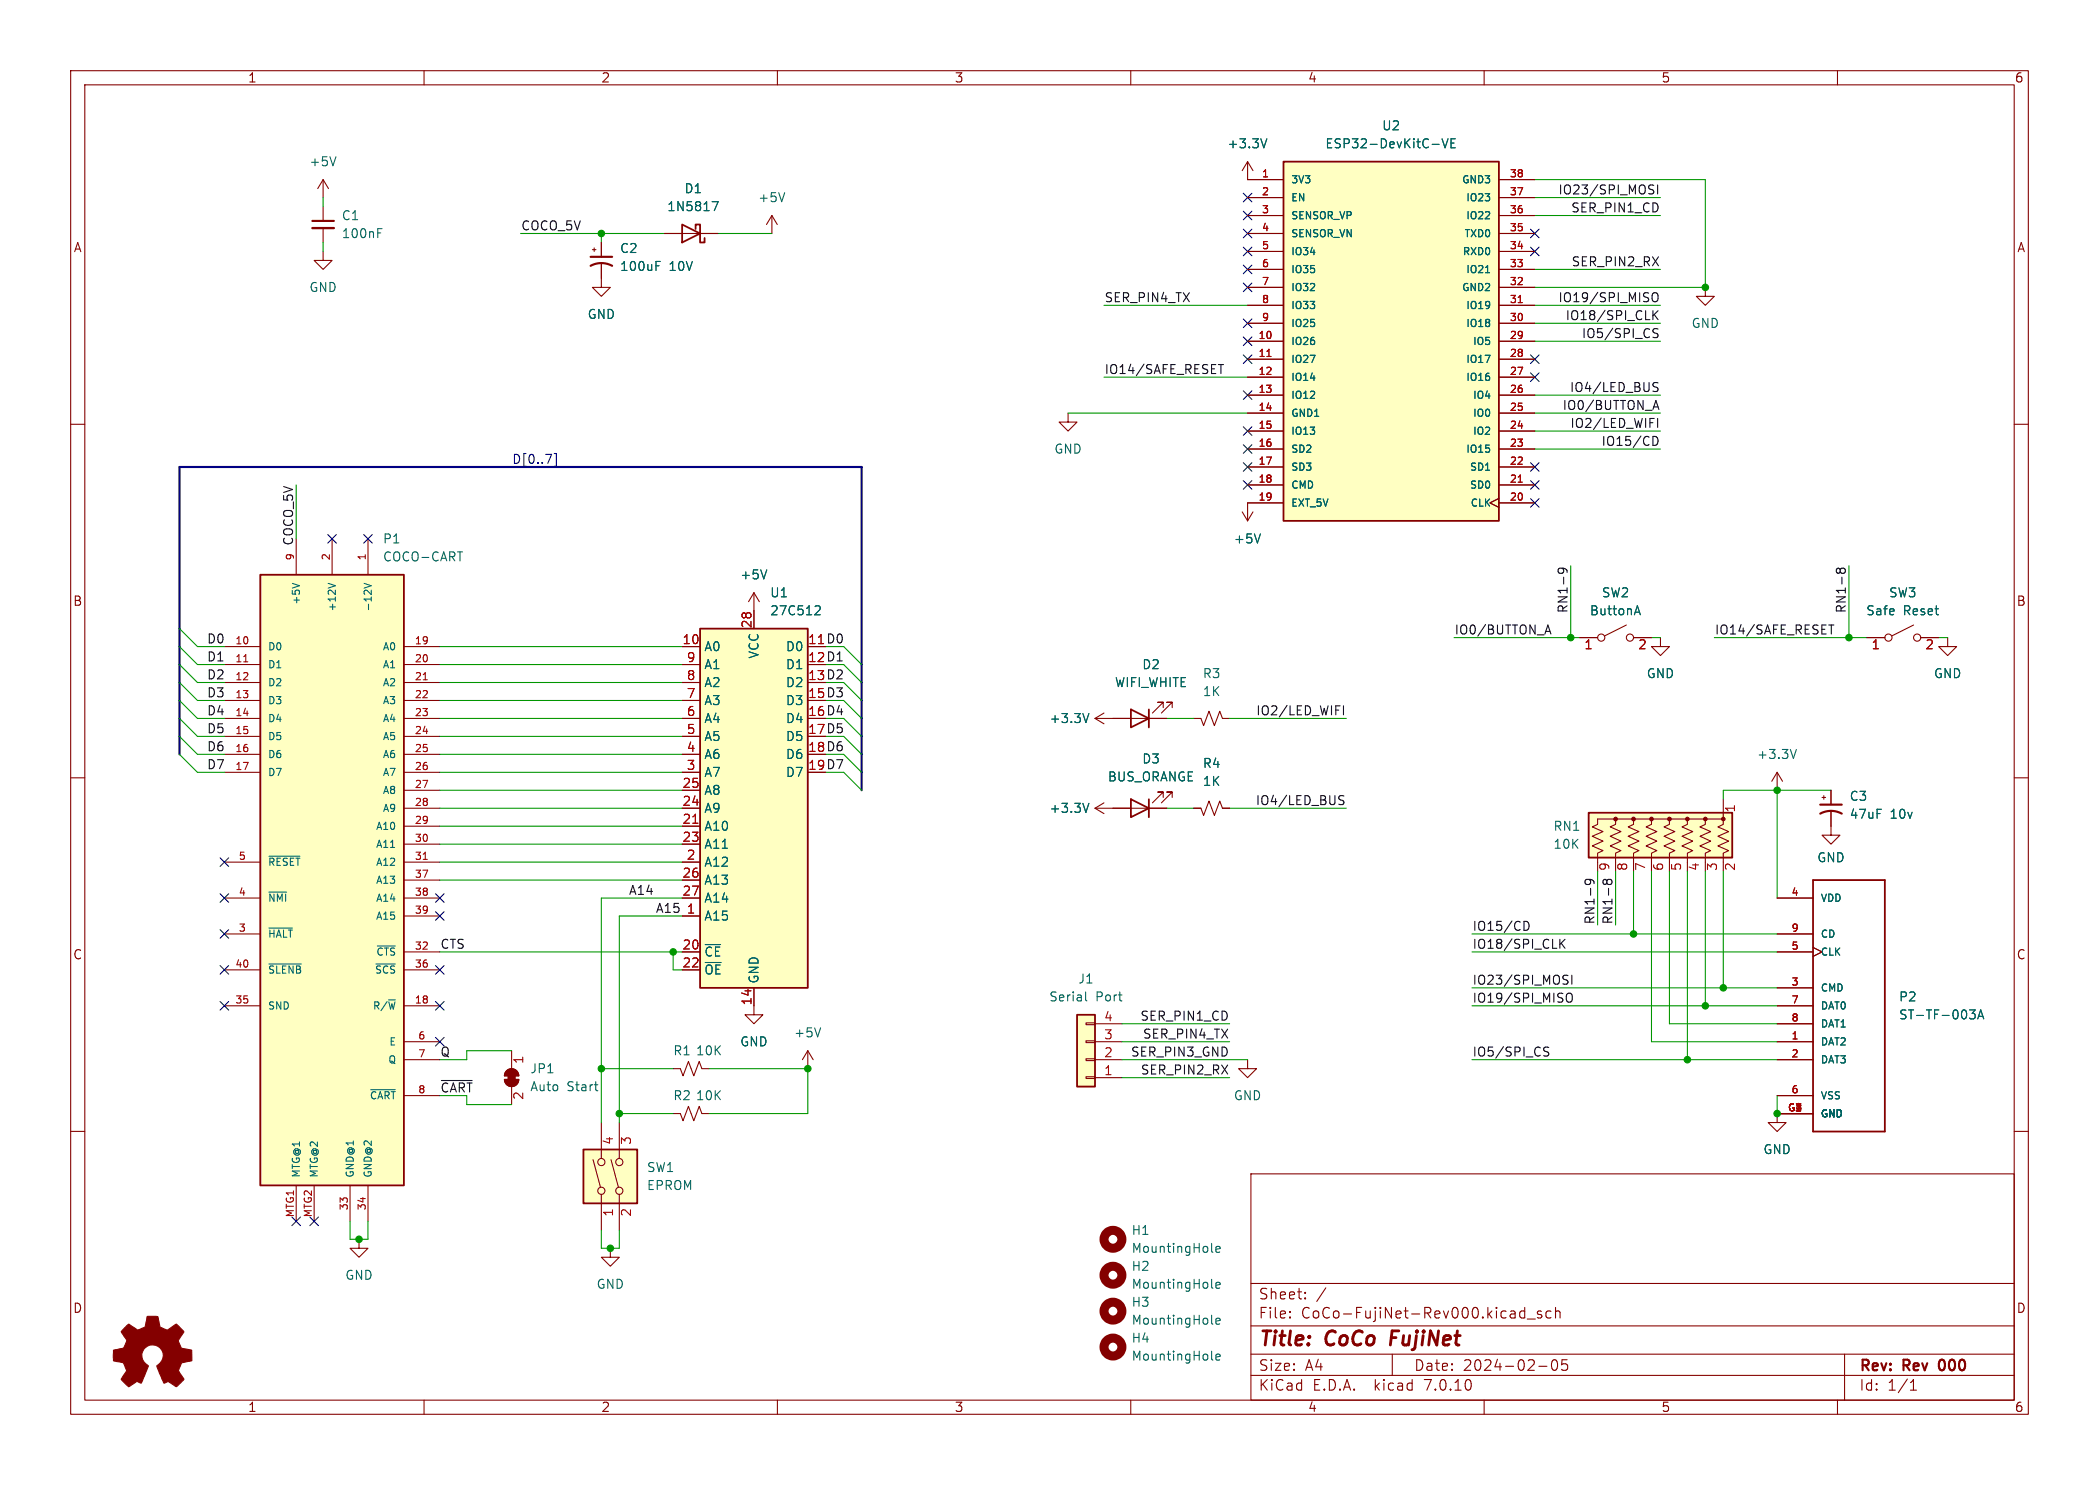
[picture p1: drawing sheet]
<svg xmlns="http://www.w3.org/2000/svg" width="297mm" height="210mm" viewBox="0 0 297 210" stroke-linecap="round" stroke-linejoin="round" font-family="sans-serif">
<g fill="none" stroke="#840000" stroke-width=".15">
<path d="M10 10h277v190h-277zM12 12h273v186h-273zM60 10v2M110 10v2M160 10v2M210 10v2M260 10v2M45.7 35.6v1.2h1.3l-1.3 1.3-1.3-1.3h1.3M45.7 25.4v2.5M45.7 29.2v2M45.7 32.3v2M45.7 25.4l-.7 1.3"/>
<path d="M45.7 25.4l.8 1.3M83.8 35.3h.5M84.1 35.1v.5M85.1 37.3v3.3h1.3l-1.3 1.3-1.3-1.3h1.3M85.1 34.3v2M94 33h7.6M109.2 30.5l-.7 1.3M109.2 30.5v2.5M109.2 30.5l.8 1.3M176.5 22.9v2.5h5.1M176.5 22.9l-.7 1.2M176.5 22.9l.8 1.2"/>
<path d="M176.5 33h5.1M176.5 27.9h5.1M176.5 30.5h5.1M176.5 38.1h5.1M176.5 35.6h5.1M212.1 33h5.1M212.1 25.4h5.1M212.1 27.9h5.1M212.1 30.5h5.1M212.1 38.1h5.1M212.1 35.6h5.1M10 60h2"/>
<path d="M151.1 58.4v1.3h1.3l-1.3 1.3-1.2-1.3h1.2M176.5 48.3h5.1M176.5 50.8h5.1M176.5 53.3h5.1M176.5 55.9h5.1M176.5 58.4h5.1M176.5 45.7h5.1M176.5 43.2h5.1M176.5 40.6h5.1M212.1 48.3h5.1M212.1 50.8h5.1M212.1 53.3h5.1"/>
<path d="M212.1 55.9h5.1M212.1 58.4h5.1M212.1 45.7h5.1M212.1 43.2h5.1M212.1 40.6h5.1M241.3 40.6v1.3h1.3l-1.3 1.3-1.3-1.3h1.3M285 60h2M41.9 76.2v5.1M47 76.2v5.1M52.1 76.2v5.1M175.8 72.4l.7 1.3M176.5 61h5.1"/>
<path d="M176.5 63.5h5.1M176.5 66h5.1M176.5 68.6h5.1M177.3 72.4l-.8 1.3M181.6 71.1h-5.1v2.6M212.1 70.5l-1.3 .6 1.3 .7M212.1 61h5.1M212.1 63.5h5.1M212.1 66h5.1M212.1 68.6h5.1M212.1 71.1h5.1M31.7 91.4h5.1"/>
<path d="M31.7 99.1h5.1M31.7 96.5h5.1M31.7 94h5.1M57.1 91.4h5.1M57.1 99.1h5.1M57.1 96.5h5.1M57.1 94h5.1M96.5 91.4h2.6M96.5 99.1h2.6M96.5 96.5h2.6M96.5 94h2.6M106.7 83.8l-.8 1.3"/>
<path d="M106.7 83.8v5.1M106.7 83.8l.7 1.3M223.5 90.2h2.6M230.1 88.4l-3 1.5M231.1 90.2h2.6M234.9 90.2v1.2h1.3l-1.3 1.3-1.2-1.3h1.2M264.2 90.2h2.5M270.8 88.4l-3.1 1.5M271.8 90.2h2.5M275.6 90.2v1.2h1.3l-1.3 1.3-1.3-1.3h1.3M10 110h2M31.7 101.6h5.1"/>
<path d="M31.7 109.2h5.1M31.7 106.7h5.1M31.7 104.1h5.1M57.1 101.6h5.1M57.1 116.8h5.1M57.1 119.4h5.1M57.1 114.3h5.1M57.1 111.8h5.1M57.1 109.2h5.1M57.1 106.7h5.1M57.1 104.1h5.1M96.5 101.6h2.6"/>
<path d="M96.5 116.8h2.6M96.5 119.4h2.6M96.5 114.3h2.6M96.5 111.8h2.6M96.5 109.2h2.6M96.5 106.7h2.6M96.5 104.1h2.6M154.9 101.6h10.2M154.9 114.3h10.2M154.9 101.6l1.3 .8M154.9 114.3l1.3 .8M156.2 100.8l-1.3 .8"/>
<path d="M156.2 113.5l-1.3 .8M164.6 112.8v-.8h-.8h.8l-1.5 1.5M164.6 100.1v-.8h-.8h.8l-1.5 1.5M165.9 112.8v-.8h-.8h.8l-1.6 1.5M165.9 100.1v-.8h-.8h.8l-1.6 1.5M168.9 101.6h1l.4 1 .8-2 .7 2 .8-2 .4 1h1M168.9 114.3h1l.4 1 .8-2 .7 2 .8-2 .4 1h1M228.6 115.8v.8l-.8 .3 1.6 .7-1.6 .7 1.6 .6-1.6 .7 1.6 .7-.8 .4v1.2M231.1 115.8v.8l-.7 .3 1.5 .7-1.5 .7 1.5 .6-1.5 .7 1.5 .7-.8 .4v1.2M233.7 115.8v.8l-.8 .3 1.5 .7-1.5 .7 1.5 .6-1.5 .7 1.5 .7-.7 .4v1.2M236.2 115.8v.8l-.7 .3 1.5 .7-1.5 .7 1.5 .6-1.5 .7 1.5 .7-.8 .4v1.2M238.8 115.8v.8l-.8 .3 1.5 .7-1.5 .7 1.5 .6-1.5 .7 1.5 .7-.7 .4v1.2"/>
<path d="M241.3 115.8v.8l-.8 .3 1.6 .7-1.6 .7 1.6 .6-1.6 .7 1.6 .7-.8 .4v1.2M243.8 113v2.6M251.5 109.2l-.8 1.3M251.5 109.2v2.6M251.5 109.2l.7 1.3M257.8 112.8h.5M258.1 112.5v.5M259.1 114.8v3.3h1.2l-1.2 1.3-1.3-1.3h1.3M259.1 111.8v2M285 110h2M31.7 121.9h5.1M31.7 137.2h5.1"/>
<path d="M31.7 127h5.1M31.7 132.1h5.1M57.1 129.5h5.1M57.1 121.9h5.1M57.1 134.6h5.1M57.1 137.2h5.1M57.1 124.5h5.1M57.1 127h5.1M96.5 129.5h2.6M96.5 121.9h2.6M96.5 134.6h2.6M96.5 137.2h2.6"/>
<path d="M96.5 124.5h2.6M96.5 127h2.6M106.7 139.7v3.8h-1.3l1.3 1.3 1.2-1.3h-1.2M243.8 121.9v-1.2l.8-.4-1.5-.7 1.5-.7-1.5-.6 1.5-.7-1.5-.7 .7-.3v-.8h-17.7v.8l-.8 .3 1.5 .7-1.5 .7 1.5 .6-1.5 .7 1.5 .7-.7 .4v2.5M251.5 134.6h5M251.5 127h5M251.5 132.1h5M251.5 139.7h5M256.5 134l1.3 .6-1.3 .7M10 160h2M31.7 142.2h5.1M57.1 149.9h5.1"/>
<path d="M57.1 147.3h5.1M57.1 142.2h5.1M57.1 154.9h5.1M71.4 152.7h2a1.02 1.02 0 0 1-1 1 1.02 1.02 0 0 1-1-1zM71.7 151.4a1.02 1.02 0 0 1 1.1-.2 1.02 1.02 0 0 1 .6 .9h-2v-.3zM72.4 148.6v2.5M72.4 153.7v2.5M85.1 158.8v5M87.6 158.8v5M95.2 151.1h1.1l.3 1 .8-2 .8 2 .7-2 .4 1h1M95.2 157.5h1.1l.3 1 .8-2 .8 2 .7-2 .4 1h1M114.3 148.6l-.8 1.3"/>
<path d="M114.3 148.6v2.5M114.3 148.6l.8 1.3M153.7 144.7h1.2v.2h-1.2zM153.7 147.2h1.2v.2h-1.2zM153.7 149.7h1.2v.3h-1.2zM153.7 152.3h1.2v.2h-1.2zM154.9 152.4h3.8M154.9 149.9h3.8M154.9 147.3h3.8M154.9 144.8h3.8M176.5 149.9v1.2h-1.2l1.2 1.3 1.3-1.3h-1.3M251.5 149.9h5"/>
<path d="M251.5 147.3h5M251.5 144.8h5M251.5 142.2h5M251.5 154.9h5M256.5 157.5h-5v1.3h1.2l-1.2 1.2-1.3-1.2h1.3M285 160h2M41.9 167.6v5.1M44.4 167.6v5.1M49.5 167.6v5.1M50.8 175.3v1.2h-1.3l1.3 1.3 1.3-1.3h-1.3M52.1 167.6v5.1M83.9 164l1.1 3.9"/>
<path d="M85.1 168.9v5.1M86.4 176.5v1.3h-1.3l1.3 1.3 1.2-1.3h-1.2M86.5 164l1 3.9M87.6 168.9v5.1M177 166h108v32h-108zM60 198v2M110 198v2M160 198v2M177 194.5h108M177 191.5h108M177 187.5h108M177 181.5h108"/>
<path d="M182.5 186.3h.1l-.1 .1M182.5 186.3v.1M182.5 185.5v.1M182.5 185.5h.1l-.1 .1M184.7 183.6v.1M184.7 183.6h-.1l.1 .1M184.7 182.8v.1M184.7 182.8h-.1l.1 .1M187.6 182.1l-1.3 2M197 191.5v3M210 198v2M215 186.1l.3 .3 .4-.1"/>
<path d="M215.7 184.9v1.5M215.7 185.5l-.4-.1-.3 .3M216.1 186.5h1.1M217.7 193.2h1.2M218.1 185.5l-.4-.1-.2 .2 .1 .2 .5 .2 .1 .1-.1 .2-.1 .1-.5-.1M219.5 185.5l-.5-.1-.3 .3v.4l.2 .2 .1 .1 .5-.1M219.7 192.4a.36 .36 0 0 1 .3-.1 .36 .36 0 0 1 .3 .3 .77 .77 0 0 1-.4 1.2 .91 .91 0 0 1-.2-1.4zM220.1 185.5a.37 .37 0 0 1 .6 .1v.8M220.1 184.9v1.5M221.7 192.3h-.7v.7l.2-.1h.5l.1 .3-.1 .5-.2 .1h-.3l-.2-.1M260 198v2M261 191.5v6.5"/>
<path d="M270.3 196.6h.9M270.3 195.5l.4-.4v1.5"/>
<circle cx="226.6" cy="90.2" r=".51"/>
<circle cx="230.6" cy="90.2" r=".51"/>
<circle cx="267.2" cy="90.2" r=".51"/>
<circle cx="271.3" cy="90.2" r=".51"/>
<circle cx="85.1" cy="164.3" r=".51"/>
<circle cx="85.1" cy="168.4" r=".51"/>
<circle cx="87.6" cy="164.3" r=".51"/>
<circle cx="87.6" cy="168.4" r=".51"/>
</g>
<path d="M44.2 31.2h3M83.6 37.6a3.2 3.2 0 0 1 3 0M83.6 36.3h3M257.6 115.1a3.2 3.2 0 0 1 3 0M257.6 113.8h3M274.4 192.6l-.1 .3 .1 .6" fill="none" stroke="#840000" stroke-width=".3"/>
<path d="M197 188.2l-.3 2" fill="none" stroke="#840000" stroke-width=".4"/>
<g fill="none" stroke="#006464" stroke-width=".15">
<path d="M179.3 19.6l-.5 1.3M204 19.6l.5 1.3 .4-1.3M205.9 19.6h-.6v1.3h.6M47.5 22.2l-.4 1.2M53.5 32.9h.4M53.5 32.3h.6M92.8 37.6h.4M92.8 37h.6M100.8 28.5h.8l-.5 1.3M111 27.2l-.4 1.3M202.7 20.4h.9M205.3 20.2h.4"/>
<path d="M210.2 38.6h.6M64.7 78h.7M178.3 75.5l-.4 1.3M41.4 82.5l1 .3M46.4 82.5l1.1 .3M51.5 82.5l1 .3-1 .4M108.5 80.6l-.4 1.3M115.5 85.7h.4l.2 .3-.1 .2-.7 .7h.8M231.4 86.6h.6M231.7 85.7l.4 1.2M55.3 119.8h.5M154.1 100.9l-.5 1.3"/>
<path d="M154.1 113.6l-.5 1.3M254.2 106l-.4 1.3M38 131.2h3.4M38 136.3h4.6M38 126.2h2.6M38 121.1h4.4M53.2 136.3h2.7M53.4 133.8h2.5M52.5 154.1h3.4M55 141.4h.9M84.1 153.4h.5M84.5 154.2h.1"/>
<path d="M116.1 145.4l-.4 1.2M153.6 140.3v1.1l.2 .1M278.7 142.8h.8l-.4 .5 .3 .1 .1 .4-.3 .3h-.3M279.8 144.1l.5-1.3 .4 1.3M280 143.7h.6M171.4 176.9l.2 .2M172 176.7l.6-.1v-.3h-.4l-.2 .1 .1 .6h.5M171.4 182l.2 .2M171.4 187.1l.2 .2M171.4 192.2l.2 .1M172 181.8l.6-.2v-.2l-.4-.1-.2 .2 .1 .6h.5M172 186.8l.6-.1v-.2l-.4-.1-.2 .2 .1 .6h.5"/>
<path d="M172 191.9l.6-.1v-.2l-.4-.1-.2 .2 .1 .6h.5"/>
</g>
<g fill="none" stroke="#840000" stroke-width="1.3">
<circle cx="157.5" cy="175.3" r="1.27"/>
<circle cx="157.5" cy="185.4" r="1.27"/>
<circle cx="157.5" cy="190.5" r="1.27"/>
<circle cx="157.5" cy="180.3" r="1.27"/>
</g>
<g fill="#ffffc2" stroke="#ffffc2" stroke-width=".14">
<path d="M99.1 88.9h15.2v50.8h-15.2z"/>
<path d="M152.4 143.5h2.5v10.2h-2.5z"/>
<path d="M82.5 162.6h7.7v7.6h-7.7z"/>
<path d="M36.8 81.3h20.3v86.3h-20.3z"/>
<path d="M224.8 114.9h20.3v6.4h-20.3z"/>
<path d="M181.6 22.9h30.5v50.8h-30.5z"/>
</g>
<g fill="none" stroke="#840000" stroke-width=".25">
<path d="M96.5 31.8l2.6 1.2-2.6 1.3zM98.4 32.4v-.6h.7v2.5h.6v-.6M181.6 22.9h30.5v50.8h-30.5zM36.8 81.3h20.3v86.3h-20.3zM99.1 88.9h15.2v50.8h-15.2zM160 113l2.6 1.3-2.6 1.3zM160 100.3l2.6 1.3-2.6 1.3zM162.6 100.3v2.6M162.6 113v2.6M224.8 114.9h20.3v6.4h-20.3zM256.5 124.5h10.2v35.5h-10.2zM152.4 143.5h2.5v10.2h-2.5z"/>
<path d="M82.5 162.6h7.7v7.6h-7.7z"/>
</g>
<path d="M179.3 50.4h.5M214.8 42.8h.6M214.8 68.2h.6M34.5 93.6h.6M59.9 96.1h.6M98 116.4h.8M59.9 121.5h.6" fill="none" stroke="#a90000" stroke-width=".15"/>
<g fill="#840000" stroke="#840000" stroke-width=".15">
<path d="M71.9 151.9h1v1h-1z"/>
<path d="M71.7 151.4a1.02 1.02 0 0 1 1.1-.2 1.02 1.02 0 0 1 .6 .9h-2v-.3z"/>
<path d="M71.4 152.7h2a1.02 1.02 0 0 1-1 1 1.02 1.02 0 0 1-1-1z"/>
<path d="M17.7 187.8l.5-.6 1.2 .9 .3-.1 .8-.3 .3-1.5h1.3h.2l.4 1.5 1 .4 1.3-.9 1 1.1-.1 .3a1.79 1.79 0 0 0-.6 1.2l.4 .9 1.4 .2 .1 1.5-1.5 .3-.5 1.2 .8 1.1-.1 .2-1 .9-1.1-.7-.6 .2-1-2.4a1.54 1.54 0 0 0 .3-2.7 1.54 1.54 0 0 0-2.4 1 1.97 1.97 0 0 0 .9 1.7l-1 2.4-.6-.2-1.2 .7-1.1-1.1 .8-1.1-.4-1.2-1.4-.3v-1.5l1.2-.2a.83 .83 0 0 0 .5-.8l.2-.3-.9-1.3z"/>
<circle cx="243.8" cy="115.8" r=".25"/>
<circle cx="241.3" cy="115.8" r=".25"/>
<circle cx="238.8" cy="115.8" r=".25"/>
<circle cx="236.2" cy="115.8" r=".25"/>
<circle cx="233.7" cy="115.8" r=".25"/>
<circle cx="231.1" cy="115.8" r=".25"/>
<circle cx="228.6" cy="115.8" r=".25"/>
</g>
<path d="M44.2 32.3h3" fill="none" stroke="#840000" stroke-width=".33"/>
<g fill="none" stroke="#0f0f0f" stroke-width=".15">
<path d="M233.5 26.8l.4 .1 .1 .3-.2 .2h-.3M233.5 26.2h.5M234.5 26.2v1.2M172.4 51.6h.7M172.8 51.6v1.2M233.9 46.8l.1 .2 .5 .2 .1 .2-.1 .2-.1 .1h-.5M233.9 43.9v1.3M233.9 54.6l.6 .2 .1 .3-.2 .3-.5-.1M233.9 41.5a.42 .42 0 0 1 .5-.1 .42 .42 0 0 1 .2 .4v.4a.42 .42 0 0 1-.4 .5 .42 .42 0 0 1-.4-.5v-.4zM234 57.5h.6M234.1 44.5l.5 .7M234.3 56.6l.4 1.3"/>
<path d="M234.5 59.2v1.2M234.6 54.2l-.5-.1-.2 .1M234.6 43.9l-.7 .8M234.6 46.5h-.5l-.2 .2M233.9 61.7a.64 .64 0 0 1 .7 .7 .64 .64 0 0 1-.7 .6M190.1 99.8v1.3M218.7 89.3h.6M219 88.4l.4 1.3M221 80.4l.3 .2-.1 .4-.2 .1h-.3l-.2-.1v-.4l.1-.2a.84 .84 0 0 1 1.1 .3v.3M258.8 88.4h.7M259.1 88.4v1.3M260.4 80.6l-.3-.2-.3 .2v.2l.3 .3 .3-.3"/>
<path d="M260.4 80.6l.2-.2h.4l.1 .2v.2l-.2 .3-.4-.1-.1-.2M260.4 80.6v.2M189.5 113l.5 .2 .2 .3-.3 .3-.5-.1M190.2 112.6l-.5-.1-.2 .1M215.6 130.3a.64 .64 0 0 1 .8 .6 .64 .64 0 0 1-.8 .7M220.7 132.8v1.3M220.9 133.4l.5 .7M221.4 138.5l.3 .1 .2 .3-.3 .3h-.3M221.4 137.9l.5 .1M221.4 132.8l-.7 .8M222.4 137.9v1.3M224.8 124.4l.3 .2v.2l-.3 .3h-.3l-.2-.1v-.4l.1-.2a.84 .84 0 0 1 1.1 .3v.3"/>
<path d="M227.4 124.6l-.3-.2-.3 .2v.2l.3 .3 .3-.3M227.4 124.6l.2-.2h.2l.3 .2v.2l-.3 .3h-.2l-.2-.3M227.4 124.6v.2M62.5 152.8h4.3M218.4 148.4l.1 .2 .5 .2 .1 .2v.2l-.2 .1h-.5M219.1 148.1h-.4l-.3 .2M221.7 140.6a.43 .43 0 0 1 .5-.1 .43 .43 0 0 1 .3 .4v.4a.42 .42 0 0 1-.5 .4 .42 .42 0 0 1-.4-.4z"/>
</g>
<g fill="none" stroke="#000084" stroke-width=".15">
<path d="M175.9 37.5l1.2 1.2M175.9 35l1.2 1.2M175.9 29.9l1.2 1.2M175.9 32.4l1.2 1.2M175.9 27.3l1.2 1.2M177.1 37.5l-1.2 1.2M177.1 35l-1.2 1.2M177.1 29.9l-1.2 1.2M177.1 32.4l-1.2 1.2M177.1 27.3l-1.2 1.2M216.6 35l1.2 1.2M216.6 32.4l1.2 1.2"/>
<path d="M217.8 35l-1.2 1.2M217.8 32.4l-1.2 1.2M175.9 45.1l1.2 1.2M175.9 40l1.2 1.2M175.9 47.7l1.2 1.2M175.9 55.3l1.2 1.2M175.9 50.2l1.2 1.2M177.1 45.1l-1.2 1.2M177.1 40l-1.2 1.2M177.1 47.7l-1.2 1.2M177.1 55.3l-1.2 1.2M177.1 50.2l-1.2 1.2"/>
<path d="M216.6 50.2l1.2 1.2M216.6 52.7l1.2 1.2M217.8 50.2l-1.2 1.2M217.8 52.7l-1.2 1.2M46.4 75.6l1.2 1.2M47.6 75.6l-1.2 1.2M51.5 75.6l1.2 1.2M52.7 75.6l-1.2 1.2M78.4 64.1h.3v1.9h-.3M175.9 60.4l1.2 1.2M175.9 62.9l1.2 1.2M175.9 68l1.2 1.2"/>
<path d="M175.9 65.4l1.2 1.2M177.1 60.4l-1.2 1.2M177.1 62.9l-1.2 1.2M177.1 68l-1.2 1.2M177.1 65.4l-1.2 1.2M216.6 65.4l1.2 1.2M216.6 68l1.2 1.2M216.6 70.5l1.2 1.2M217.8 65.4l-1.2 1.2M217.8 68l-1.2 1.2M217.8 70.5l-1.2 1.2M31.1 136.6l1.3 1.2"/>
<path d="M31.1 131.5l1.3 1.2M31.1 121.3l1.3 1.2M31.1 126.4l1.3 1.2M32.4 136.6l-1.3 1.2M32.4 131.5l-1.3 1.2M32.4 121.3l-1.3 1.2M32.4 126.4l-1.3 1.2M61.6 136.6l1.2 1.2M61.6 126.4l1.2 1.2M61.6 128.9l1.2 1.2M62.8 136.6l-1.2 1.2M62.8 126.4l-1.2 1.2"/>
<path d="M62.8 128.9l-1.2 1.2M31.1 141.6l1.3 1.2M32.4 141.6l-1.3 1.2M61.6 146.7l1.2 1.2M61.6 141.6l1.2 1.2M62.8 146.7l-1.2 1.2M62.8 141.6l-1.2 1.2M41.3 172.1l1.2 1.2M42.5 172.1l-1.2 1.2M43.8 172.1l1.3 1.2M45.1 172.1l-1.3 1.2"/>
</g>
<path d="M25.4 106.7v-40.7h96.5v45.8" fill="none" stroke="#000084" stroke-width=".3"/>
<g fill="none" stroke="#009600" stroke-width=".15">
<path d="M45.7 27.9v1.3M45.7 34.3v1.3M73.7 33h20.3M85.1 33v1.3M101.6 33h7.6M217.2 30.5h17.7M217.2 38.1h17.7M217.2 27.9h17.7M217.2 25.4h24.1v15.2h-24.1M151.1 58.4h25.4M156.2 43.2h20.3M156.2 53.3h20.3"/>
<path d="M217.2 45.7h17.7M217.2 43.2h17.7M217.2 48.3h17.7M217.2 55.9h17.7M217.2 58.4h17.7M41.9 68.6v7.6M217.2 63.5h17.7M217.2 61h17.7M25.4 99.1l2.5 2.5h3.8M25.4 94l2.5 2.5h3.8M25.4 96.5l2.5 2.6h3.8M25.4 91.4l2.5 2.6h3.8"/>
<path d="M25.4 88.9l2.5 2.5h3.8M62.2 96.5h34.3M62.2 99.1h34.3M62.2 94h34.3M62.2 91.4h34.3M116.8 94h2.6l2.5 2.5M119.4 96.5l2.5 2.6M119.4 99.1l2.5 2.5M119.4 91.4l2.5 2.6M205.7 90.2h17.8M222.2 80v10.2M233.7 90.2h1.2"/>
<path d="M242.6 90.2h21.6M261.6 80v10.2M274.3 90.2h1.3M25.4 104.1l2.5 2.6h3.8M25.4 106.7l2.5 2.5h3.8M25.4 101.6l2.5 2.5h3.8M62.2 106.7h34.3M62.2 116.8h34.3M62.2 109.2h34.3M62.2 119.4h34.3M62.2 114.3h34.3M62.2 111.8h34.3"/>
<path d="M62.2 101.6h34.3M62.2 104.1h34.3M119.4 106.7l2.5 2.5M119.4 104.1l2.5 2.6M119.4 101.6l2.5 2.5M119.4 109.2l2.5 2.6M165.1 114.3h3.8M165.1 101.6h3.8M174 114.3h16.5M174 101.6h16.5M251.5 111.8v15.2M259.1 111.8h-15.3v1.2"/>
<path d="M62.2 134.6h34.3M62.2 124.5h34.3M62.2 121.9h34.3M95.2 134.6v2.6h1.3M96.5 129.5h-8.9v29.3M96.5 127h-11.4v31.8M208.3 134.6h43.2M208.3 139.7h43.2M208.3 132.1h43.2M226.1 123.2v7.6M228.6 123.2v7.6M231.1 123.2v8.9"/>
<path d="M233.7 123.2v24.1h17.8M236.2 123.2v21.6h15.3M238.8 123.2v26.7M241.3 123.2v19M243.8 123.2v16.5M62.2 154.9h3.8v1.3h6.4M72.4 148.6h-6.4v1.3h-3.8M85.1 151.1h10.1M87.6 157.5h7.6M100.3 151.1h14v6.4h-14M158.7 144.8h15.3M158.7 147.3h15.3"/>
<path d="M158.7 149.9h17.8M158.7 152.4h15.3M208.3 142.2h43.2M208.3 149.9h43.2M251.5 154.9v2.6M49.5 172.7v2.6h2.6v-2.6M85.1 174v2.5h2.5v-2.5"/>
</g>
<g fill="#009600" stroke="#009600" stroke-width=".15">
<circle cx="86.4" cy="176.5" r=".46"/>
<circle cx="50.8" cy="175.3" r=".46"/>
<circle cx="85.1" cy="151.1" r=".46"/>
<circle cx="87.6" cy="157.5" r=".46"/>
<circle cx="95.2" cy="134.6" r=".46"/>
<circle cx="114.3" cy="151.1" r=".46"/>
<circle cx="85.1" cy="33" r=".46"/>
<circle cx="241.3" cy="40.6" r=".46"/>
<circle cx="231.1" cy="132.1" r=".46"/>
<circle cx="222.2" cy="90.2" r=".46"/>
<circle cx="238.8" cy="149.9" r=".46"/>
<circle cx="243.8" cy="139.7" r=".46"/>
<circle cx="241.3" cy="142.2" r=".46"/>
<circle cx="251.5" cy="111.8" r=".46"/>
<circle cx="261.6" cy="90.2" r=".46"/>
<circle cx="251.5" cy="157.5" r=".46"/>
</g>
<g font-size="2.8" fill="#840000">
<text x="178" y="190.9">Title:</text>
<text x="187.7" y="190.9">CoCo</text>
<text x="197.6" y="190.9">FujiNet</text>
</g>
<g font-size="2.1" fill="#840000">
<text x="178" y="184">Sheet:</text>
<text x="178" y="186.7">File:</text>
<text x="184.1" y="186.7">CoCo-FujiNet-Rev000.kicad_sch</text>
<text x="178" y="196.9">KiCad</text>
<text x="178" y="194.1">Size:</text>
<text x="184.7" y="194.1">A4</text>
<text x="185.7" y="196.9">E.D.A.</text>
<text x="194.6" y="196.9">kicad</text>
<text x="200" y="194.1">Date:</text>
<text x="201.8" y="196.9">7.0.10</text>
<text x="207" y="194.1">2024-02-05</text>
<text x="263" y="194.3">Rev:</text>
<text x="263" y="196.9">Id:</text>
<text x="267.1" y="196.9">1/1</text>
<text x="269.4" y="194.3">Rev</text>
<text x="275.1" y="194.3">000</text>
</g>
<g font-size="1.8" fill="#840000">
<text x="35" y="11.9">1</text>
<text x="85" y="11.9">2</text>
<text x="135" y="11.9">3</text>
<text x="185" y="11.9">4</text>
<text x="235" y="11.9">5</text>
<text x="285" y="11.9">6</text>
<text x="10.3" y="35.9">A</text>
<text x="285.3" y="35.9">A</text>
<text x="10.3" y="85.9">B</text>
<text x="285.3" y="85.9">B</text>
<text x="114.3" y="93.7">12 D1</text>
<text x="114.3" y="96.3">13 D2</text>
<text x="114.3" y="98.8">15 D3</text>
<text x="114.3" y="101.3">16 D4</text>
<text x="114.3" y="103.9">17 D5</text>
<text x="114.3" y="106.4">18 D6</text>
<text x="114.3" y="109">19 D7</text>
<text x="10.3" y="135.9">C</text>
<text x="285.3" y="135.9">C</text>
<text x="10.3" y="185.9">D</text>
<text x="285.3" y="185.9">D</text>
<text x="35" y="199.9">1</text>
<text x="85" y="199.9">2</text>
<text x="135" y="199.9">3</text>
<text x="185" y="199.9">4</text>
<text x="235" y="199.9">5</text>
<text x="285" y="199.9">6</text>
</g>
<g font-size="1.8" fill="#006464">
<text x="43.7" y="23.7">+5V</text>
<text x="173.6" y="21.2">+3.3V</text>
<text x="187.4" y="21.2">ESP32-DevKitC-VE</text>
<text x="195.5" y="18.6">U2</text>
<text x="96.8" y="27.5">D1</text>
<text x="107.2" y="28.8">+5V</text>
<text x="48.3" y="31.3">C1</text>
<text x="48.3" y="33.9">100nF</text>
<text x="87.6" y="36">C2</text>
<text x="94.3" y="30.1">1N5817</text>
<text x="43.7" y="41.5">GND</text>
<text x="87.6" y="38.5">100uF</text>
<text x="94.7" y="38.5">10V</text>
<text x="83.1" y="45.3">GND</text>
<text x="239.3" y="46.6">GND</text>
<text x="149.1" y="64.4">GND</text>
<text x="54.1" y="77.1">P1</text>
<text x="174.5" y="77.1">+5V</text>
<text x="54.1" y="79.6">COCO-CART</text>
<text x="104.6" y="82.1">+5V</text>
<text x="108.9" y="84.7">U1</text>
<text x="108.9" y="87.2">27C512</text>
<text x="224.9" y="87.2">ButtonA</text>
<text x="226.6" y="84.7">SW2</text>
<text x="264" y="87.2">Safe</text>
<text x="267.2" y="84.7">SW3</text>
<text x="269.3" y="87.2">Reset</text>
<text x="99.6" y="92.3">A0</text>
<text x="99.6" y="94.8">A1</text>
<text x="107.5" y="93.2" transform="rotate(-90 107.5 93.2)">VCC</text>
<text x="111.1" y="92.3">D0</text>
<text x="111.1" y="94.8">D1</text>
<text x="161.5" y="94.8">D2</text>
<text x="99.6" y="99.9">A3</text>
<text x="99.6" y="97.4">A2</text>
<text x="111.1" y="97.4">D2</text>
<text x="111.1" y="99.9">D3</text>
<text x="157.7" y="97.4">WIFI_WHITE</text>
<text x="170.1" y="96.1">R3</text>
<text x="170.1" y="98.7">1K</text>
<text x="232.9" y="96.1">GND</text>
<text x="273.6" y="96.1">GND</text>
<text x="99.6" y="107.5">A6</text>
<text x="99.6" y="105">A5</text>
<text x="99.6" y="102.5">A4</text>
<text x="111.1" y="102.5">D4</text>
<text x="111.1" y="105">D5</text>
<text x="111.1" y="107.5">D6</text>
<text x="148.4" y="102.5">+3.3V</text>
<text x="248.5" y="107.5">+3.3V</text>
<text x="99.6" y="112.6">A8</text>
<text x="99.6" y="110.1">A7</text>
<text x="111.1" y="110.1">D7</text>
<text x="156.7" y="110.7">BUS_ORANGE</text>
<text x="161.5" y="108.2">D3</text>
<text x="170.1" y="108.8">R4</text>
<text x="170.1" y="111.4">1K</text>
<text x="261.6" y="113.5">C3</text>
<text x="99.6" y="117.7">A10</text>
<text x="99.6" y="115.2">A9</text>
<text x="148.4" y="115.2">+3.3V</text>
<text x="219.7" y="117.7">RN1</text>
<text x="261.6" y="116">47uF</text>
<text x="267.5" y="116">10v</text>
<text x="99.6" y="122.8">A12</text>
<text x="99.6" y="120.2">A11</text>
<text x="99.6" y="125.3">A13</text>
<text x="219.7" y="120.2">10K</text>
<text x="257" y="122.1">GND</text>
<text x="99.6" y="130.4">A15</text>
<text x="99.6" y="127.9">A14</text>
<text x="99.6" y="135.5">~{CE}</text>
<text x="99.6" y="138">~{OE}</text>
<text x="107.5" y="139.2" transform="rotate(-90 107.5 139.2)">GND</text>
<text x="148.4" y="141.8">Serial</text>
<text x="152.5" y="139.3">J1</text>
<text x="155" y="141.8">Port</text>
<text x="268.6" y="141.8">P2</text>
<text x="95.2" y="149.5">R1</text>
<text x="98.4" y="149.5">10K</text>
<text x="104.6" y="148.2">GND</text>
<text x="112.3" y="146.9">+5V</text>
<text x="268.6" y="144.4">ST-TF-003A</text>
<text x="74.9" y="152">JP1</text>
<text x="74.9" y="154.5">Auto</text>
<text x="80.2" y="154.5">Start</text>
<text x="95.2" y="155.8">R2</text>
<text x="98.4" y="155.8">10K</text>
<text x="174.5" y="155.8">GND</text>
<text x="91.4" y="166">SW1</text>
<text x="249.4" y="163.4">GND</text>
<text x="91.4" y="168.5">EPROM</text>
<text x="160" y="179.9">H2</text>
<text x="160" y="174.9">H1</text>
<text x="160" y="177.4">MountingHole</text>
<text x="48.8" y="181.2">GND</text>
<text x="84.3" y="182.5">GND</text>
<text x="160" y="182.5">MountingHole</text>
<text x="160" y="185">H3</text>
<text x="160" y="187.6">MountingHole</text>
<text x="160" y="190.1">H4</text>
<text x="160" y="192.6">MountingHole</text>
</g>
<g font-size="1.8" fill="#0f0f0f">
<text x="220.4" y="27.6">IO23/SPI_MOSI</text>
<text x="73.7" y="32.7">COCO_5V</text>
<text x="222.2" y="30.1">SER_PIN1_CD</text>
<text x="222.3" y="37.8">SER_PIN2_RX</text>
<text x="156.2" y="42.8">SER_PIN4_TX</text>
<text x="220.4" y="42.8">IO19/SPI_MISO</text>
<text x="221.4" y="45.4">IO18/SPI_CLK</text>
<text x="223.7" y="47.9">IO5/SPI_CS</text>
<text x="156.2" y="53">IO14/SAFE_RESET</text>
<text x="221" y="58.1">IO0/BUTTON_A</text>
<text x="222" y="55.5">IO4/LED_BUS</text>
<text x="222.1" y="60.6">IO2/LED_WIFI</text>
<text x="226.5" y="63.2">IO15/CD</text>
<text x="41.6" y="77.2" transform="rotate(-90 41.6 77.2)">COCO_5V</text>
<text x="205.7" y="89.8">IO0/BUTTON_A</text>
<text x="221.9" y="86.8" transform="rotate(-90 221.9 86.8)">RN1-9</text>
<text x="242.6" y="89.8">IO14/SAFE_RESET</text>
<text x="261.3" y="86.8" transform="rotate(-90 261.3 86.8)">RN1-8</text>
<text x="29.2" y="93.6">D1</text>
<text x="29.2" y="91.1">D0</text>
<text x="29.2" y="101.3">D4</text>
<text x="29.2" y="98.7">D3</text>
<text x="29.2" y="96.2">D2</text>
<text x="177.7" y="101.3">IO2/LED_WIFI</text>
<text x="29.2" y="106.3">D6</text>
<text x="29.2" y="103.8">D5</text>
<text x="29.2" y="108.9">D7</text>
<text x="177.6" y="114">IO4/LED_BUS</text>
<text x="88.9" y="126.7">A14</text>
<text x="92.7" y="129.2">A15</text>
<text x="208.3" y="131.7">IO15/CD</text>
<text x="225.7" y="130.8" transform="rotate(-90 225.7 130.8)">RN1-9</text>
<text x="228.3" y="130.8" transform="rotate(-90 228.3 130.8)">RN1-8</text>
<text x="62.2" y="134.3">CTS</text>
<text x="208.3" y="134.3">IO18/SPI_CLK</text>
<text x="208.3" y="139.4">IO23/SPI_MOSI</text>
<text x="208.3" y="141.9">IO19/SPI_MISO</text>
<text x="62.2" y="149.5">Q</text>
<text x="159.9" y="149.5">SER_PIN3_GND</text>
<text x="161.3" y="144.4">SER_PIN1_CD</text>
<text x="161.6" y="147">SER_PIN4_TX</text>
<text x="208.3" y="149.5">IO5/SPI_CS</text>
<text x="62.2" y="154.6">~{CART}</text>
<text x="161.3" y="152.1">SER_PIN2_RX</text>
</g>
<text font-size="1.8" fill="#000084" x="72.4" y="65.7">D[0..7]</text>
<g font-size="1.8" fill="#a90000">
<text x="106.4" y="88.9" transform="rotate(-90 106.4 88.9)">28</text>
<text x="96.5" y="91.2">10</text>
<text x="97.1" y="93.7">9</text>
<text x="114.3" y="91.2">11 D0</text>
<text x="114.3" y="91.2">11</text>
<text x="114.3" y="93.7">12</text>
<text x="224.1" y="92.2">1</text>
<text x="231.7" y="92.2">2</text>
<text x="264.7" y="92.2">1</text>
<text x="272.3" y="92.2">2</text>
<text x="97.1" y="101.3">6</text>
<text x="97.1" y="98.8">7</text>
<text x="97.1" y="96.3">8</text>
<text x="114.3" y="96.3">13</text>
<text x="114.3" y="98.8">15</text>
<text x="114.3" y="101.3">16</text>
<text x="97.1" y="106.4">4</text>
<text x="97.1" y="103.9">5</text>
<text x="114.3" y="103.9">17</text>
<text x="114.3" y="106.4">18</text>
<text x="96.5" y="111.5">25</text>
<text x="97.1" y="109">3</text>
<text x="114.3" y="109">19</text>
<text x="96.5" y="116.6">21</text>
<text x="96.5" y="119.1">23</text>
<text x="96.5" y="114">24</text>
<text x="245.8" y="115" transform="rotate(-90 245.8 115)">1</text>
<text x="96.5" y="124.2">26</text>
<text x="97.1" y="121.7">2</text>
<text x="228" y="123.3" transform="rotate(-90 228 123.3)">9</text>
<text x="230.6" y="123.3" transform="rotate(-90 230.6 123.3)">8</text>
<text x="233.1" y="123.3" transform="rotate(-90 233.1 123.3)">7</text>
<text x="235.7" y="123.3" transform="rotate(-90 235.7 123.3)">6</text>
<text x="238.2" y="123.3" transform="rotate(-90 238.2 123.3)">5</text>
<text x="240.7" y="123.3" transform="rotate(-90 240.7 123.3)">4</text>
<text x="243.3" y="123.3" transform="rotate(-90 243.3 123.3)">3</text>
<text x="245.8" y="123.3" transform="rotate(-90 245.8 123.3)">2</text>
<text x="96.5" y="126.7">27</text>
<text x="97.1" y="129.3">1</text>
<text x="96.5" y="134.4">20</text>
<text x="96.5" y="136.9">22</text>
<text x="106.4" y="142.3" transform="rotate(-90 106.4 142.3)">14</text>
<text x="156.1" y="149.6">2</text>
<text x="156.1" y="147.1">3</text>
<text x="156.1" y="144.5">4</text>
<text x="74.4" y="155.6" transform="rotate(-90 74.4 155.6)">2</text>
<text x="74.4" y="150.6" transform="rotate(-90 74.4 150.6)">1</text>
<text x="156.1" y="152.1">1</text>
<text x="87.1" y="162" transform="rotate(-90 87.1 162)">4</text>
<text x="89.6" y="162" transform="rotate(-90 89.6 162)">3</text>
<text x="87.1" y="172.2" transform="rotate(-90 87.1 172.2)">1</text>
<text x="89.6" y="172.2" transform="rotate(-90 89.6 172.2)">2</text>
</g>
<g font-size="1.4" fill="#a90000">
<text x="178.5" y="25.1">1</text>
<text x="178.5" y="27.7">2</text>
<text x="213.5" y="27.7">37</text>
<text x="213.5" y="25.1">38</text>
<text x="178.5" y="30.2">3</text>
<text x="178.5" y="32.8">4</text>
<text x="178.5" y="35.3">5</text>
<text x="213.5" y="35.3">34</text>
<text x="213.5" y="32.8">35</text>
<text x="213.5" y="30.2">36</text>
<text x="178.5" y="37.8">6</text>
<text x="178.5" y="40.4">7</text>
<text x="213.5" y="40.4">32</text>
<text x="213.5" y="37.8">33</text>
<text x="178.5" y="42.9">8</text>
<text x="178.5" y="45.5">9</text>
<text x="213.5" y="45.5">30</text>
<text x="213.5" y="42.9">31</text>
<text x="178" y="48">10</text>
<text x="178" y="50.5">11</text>
<text x="178" y="53.1">12</text>
<text x="213.5" y="53.1">27</text>
<text x="213.5" y="50.5">28</text>
<text x="213.5" y="48">29</text>
<text x="178" y="55.6">13</text>
<text x="178" y="58.2">14</text>
<text x="213.5" y="58.2">25</text>
<text x="213.5" y="55.6">26</text>
<text x="178" y="60.7">15</text>
<text x="178" y="63.2">16</text>
<text x="178" y="65.8">17</text>
<text x="213.5" y="65.8">22</text>
<text x="213.5" y="63.2">23</text>
<text x="213.5" y="60.7">24</text>
<text x="178" y="68.3">18</text>
<text x="178" y="70.9">19</text>
<text x="213.5" y="70.9">20</text>
<text x="213.5" y="68.3">21</text>
<text x="41.7" y="79.4" transform="rotate(-90 41.7 79.4)">9</text>
<text x="46.7" y="79.4" transform="rotate(-90 46.7 79.4)">2</text>
<text x="51.8" y="79.4" transform="rotate(-90 51.8 79.4)">1</text>
<text x="33.2" y="91.2">10</text>
<text x="33.2" y="93.7">11</text>
<text x="58.6" y="91.2">19</text>
<text x="58.6" y="93.7">20</text>
<text x="33.2" y="96.3">12</text>
<text x="33.2" y="98.8">13</text>
<text x="33.2" y="101.3">14</text>
<text x="58.6" y="96.3">21</text>
<text x="58.6" y="98.8">22</text>
<text x="58.6" y="101.3">23</text>
<text x="33.2" y="103.9">15</text>
<text x="33.2" y="106.4">16</text>
<text x="58.6" y="103.9">24</text>
<text x="58.6" y="106.4">25</text>
<text x="33.2" y="109">17</text>
<text x="58.6" y="109">26</text>
<text x="58.6" y="111.5">27</text>
<text x="58.6" y="114">28</text>
<text x="58.6" y="116.6">29</text>
<text x="58.6" y="119.1">30</text>
<text x="33.7" y="121.7">5</text>
<text x="58.6" y="121.7">31</text>
<text x="58.6" y="124.2">37</text>
<text x="33.7" y="131.8">3</text>
<text x="33.7" y="126.7">4</text>
<text x="58.6" y="126.7">38</text>
<text x="58.6" y="129.3">39</text>
<text x="253.4" y="126.7">4</text>
<text x="253.4" y="131.8">9</text>
<text x="33.2" y="136.9">40</text>
<text x="58.6" y="134.4">32</text>
<text x="58.6" y="136.9">36</text>
<text x="253.4" y="134.4">5</text>
<text x="33.2" y="142">35</text>
<text x="58.6" y="142">18</text>
<text x="253.4" y="139.4">3</text>
<text x="253.4" y="142">7</text>
<text x="59.1" y="147.1">6</text>
<text x="59.1" y="149.6">7</text>
<text x="253.4" y="147.1">1</text>
<text x="253.4" y="149.6">2</text>
<text x="253.4" y="144.5">8</text>
<text x="59.1" y="154.7">8</text>
<text x="253.4" y="154.7">6</text>
<text x="252.9" y="157.2">G2</text>
<text x="254" y="157.2">4</text>
<text x="254" y="157.2">1</text>
<text x="41.7" y="172.3" transform="rotate(-90 41.7 172.3)">MTG1</text>
<text x="44.2" y="172.3" transform="rotate(-90 44.2 172.3)">MTG2</text>
<text x="49.3" y="171.3" transform="rotate(-90 49.3 171.3)">33</text>
<text x="51.8" y="171.3" transform="rotate(-90 51.8 171.3)">34</text>
</g>
<g font-size="1.4" fill="#006464">
<text x="182.6" y="26.1">3V3</text>
<text x="182.6" y="28.7">EN</text>
<text x="206.8" y="26.1">GND3</text>
<text x="207.3" y="28.7">IO23</text>
<text x="182.6" y="31.2">SENSOR_VP</text>
<text x="182.6" y="33.8">SENSOR_VN</text>
<text x="207.1" y="33.8">TXD0</text>
<text x="207.3" y="31.2">IO22</text>
<text x="182.6" y="36.3">IO34</text>
<text x="182.6" y="38.8">IO35</text>
<text x="182.6" y="41.4">IO32</text>
<text x="206.8" y="41.4">GND2</text>
<text x="206.9" y="36.3">RXD0</text>
<text x="207.3" y="38.8">IO21</text>
<text x="182.6" y="43.9">IO33</text>
<text x="182.6" y="46.5">IO25</text>
<text x="207.3" y="46.5">IO18</text>
<text x="207.3" y="43.9">IO19</text>
<text x="182.6" y="49">IO26</text>
<text x="182.6" y="51.5">IO27</text>
<text x="207.3" y="51.5">IO17</text>
<text x="208.3" y="49">IO5</text>
<text x="182.6" y="54.1">IO14</text>
<text x="182.6" y="56.6">IO12</text>
<text x="182.6" y="59.2">GND1</text>
<text x="207.3" y="54.1">IO16</text>
<text x="208.3" y="59.2">IO0</text>
<text x="208.3" y="56.6">IO4</text>
<text x="182.6" y="61.7">IO13</text>
<text x="182.6" y="64.2">SD2</text>
<text x="207.3" y="64.2">IO15</text>
<text x="208.3" y="61.7">IO2</text>
<text x="182.6" y="66.8">SD3</text>
<text x="182.6" y="69.3">CMD</text>
<text x="182.6" y="71.9">EXT_5V</text>
<text x="207.9" y="69.3">SD0</text>
<text x="207.9" y="66.8">SD1</text>
<text x="208" y="71.9">CLK</text>
<text x="42.6" y="85.6" transform="rotate(-90 42.6 85.6)">+5V</text>
<text x="47.7" y="86.6" transform="rotate(-90 47.7 86.6)">+12V</text>
<text x="52.8" y="86.6" transform="rotate(-90 52.8 86.6)">-12V</text>
<text x="37.8" y="92.2">D0</text>
<text x="37.8" y="94.7">D1</text>
<text x="54" y="92.2">A0</text>
<text x="54" y="94.7">A1</text>
<text x="37.8" y="97.3">D2</text>
<text x="37.8" y="99.8">D3</text>
<text x="54" y="97.3">A2</text>
<text x="54" y="99.8">A3</text>
<text x="37.8" y="102.3">D4</text>
<text x="37.8" y="104.9">D5</text>
<text x="37.8" y="107.4">D6</text>
<text x="54" y="102.3">A4</text>
<text x="54" y="104.9">A5</text>
<text x="54" y="107.4">A6</text>
<text x="37.8" y="110">D7</text>
<text x="54" y="110">A7</text>
<text x="54" y="112.5">A8</text>
<text x="53.1" y="117.6">A10</text>
<text x="54" y="115">A9</text>
<text x="37.8" y="122.7">~{RESET}</text>
<text x="53.1" y="120.1">A11</text>
<text x="53.1" y="122.7">A12</text>
<text x="53.1" y="125.2">A13</text>
<text x="37.8" y="127.7">~{NMI}</text>
<text x="53.1" y="127.7">A14</text>
<text x="53.1" y="130.3">A15</text>
<text x="257.6" y="127.7">VDD</text>
<text x="37.8" y="132.8">~{HALT}</text>
<text x="37.8" y="137.9">~{SLENB}</text>
<text x="52.9" y="137.9">~{SCS}</text>
<text x="53.1" y="135.4">~{CTS}</text>
<text x="257.6" y="135.4">CLK</text>
<text x="257.6" y="132.8">CD</text>
<text x="37.8" y="143">SND</text>
<text x="52.6" y="143">R/~{W}</text>
<text x="257.6" y="140.4">CMD</text>
<text x="257.6" y="143">DAT0</text>
<text x="55" y="148.1">E</text>
<text x="257.6" y="148.1">DAT2</text>
<text x="257.6" y="145.5">DAT1</text>
<text x="52.2" y="155.7">~{CART}</text>
<text x="54.8" y="150.6">Q</text>
<text x="257.6" y="150.6">DAT3</text>
<text x="257.6" y="155.7">VSS</text>
<text x="257.6" y="158.2">GND</text>
<text x="42.6" y="166.6" transform="rotate(-90 42.6 166.6)">MTG@1</text>
<text x="45.2" y="166.6" transform="rotate(-90 45.2 166.6)">MTG@2</text>
<text x="50.3" y="166.6" transform="rotate(-90 50.3 166.6)">GND@1</text>
<text x="52.8" y="166.6" transform="rotate(-90 52.8 166.6)">GND@2</text>
</g>
</svg>
